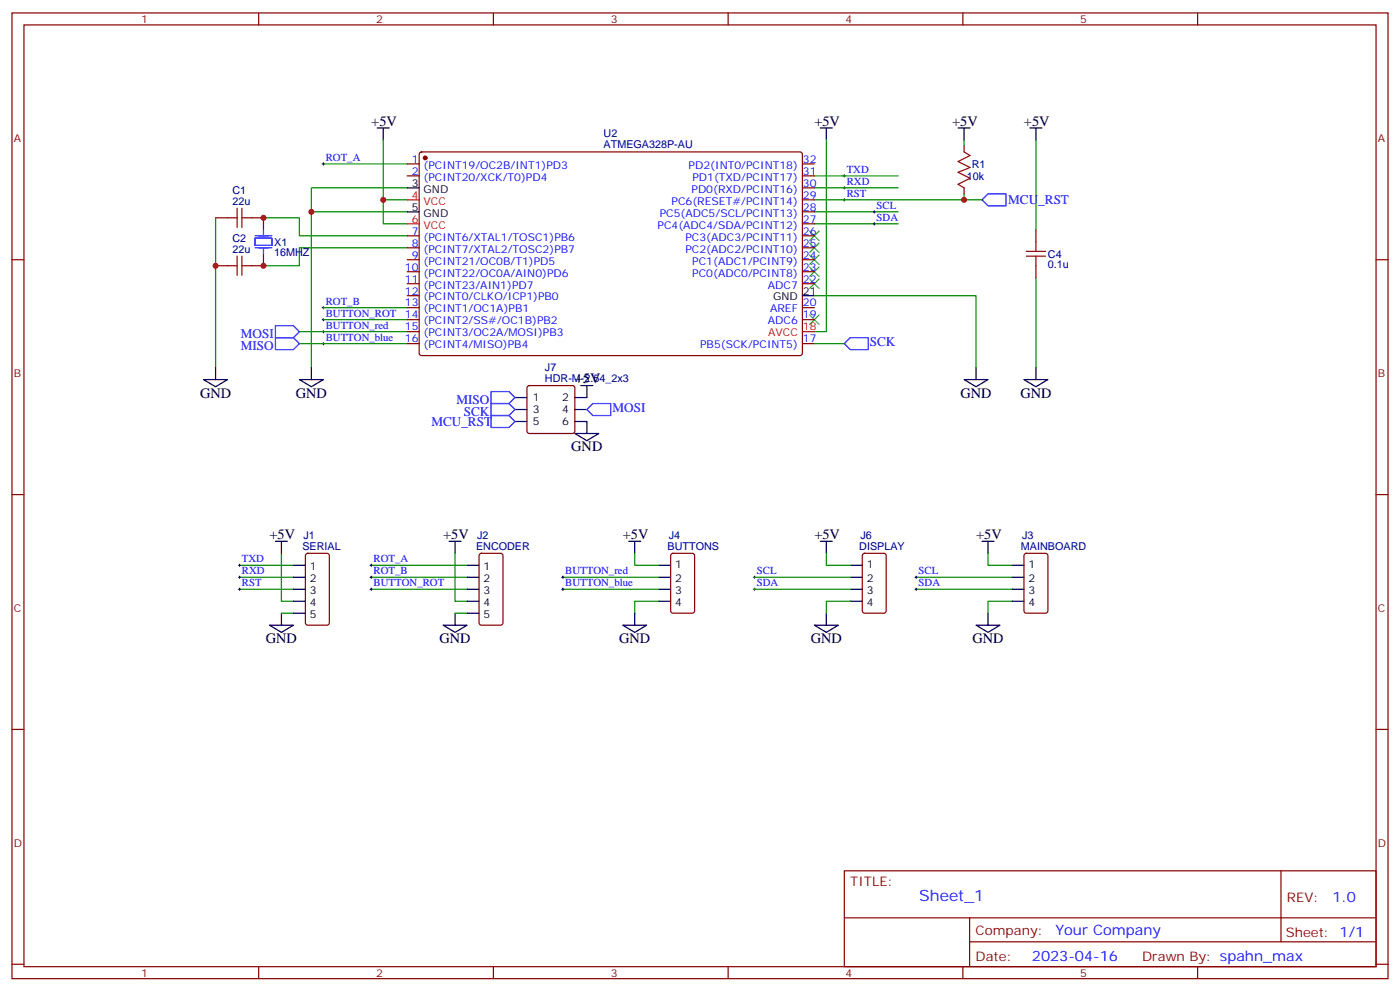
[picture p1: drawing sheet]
<svg xmlns="http://www.w3.org/2000/svg" width="412mm" height="292mm" viewBox="0 0 412 292" stroke-linecap="round" stroke-linejoin="round" font-family="sans-serif">
<g fill="none" stroke="#870000" stroke-width=".35">
<path d="M3.5 3.8h405.4v284.3h-405.4zM7.1 7.3h398.2v277.3h-398.2zM76.2 3.8v3.5M145.3 3.8v3.5M214.5 3.8v3.5M283.6 3.8v3.5M352.8 3.8v3.5M119.9 48.3h3.6M119.9 51.8h3.6M123.7 44.9l.5-.2 111.7 .1 .5 .6-.1 58.9-.6 .4-111.8-.1-.4-.6v-58.6zM236.4 48.3h3.5M236.4 51.8h3.5"/>
<path d="M236.4 58.8h3.5M236.4 55.3h3.5M284 43v1.7M284 55.3v1.8M3.5 76.5h3.6M63.5 64.1h3.5M63.5 78.2h3.5M74.1 64.1h3.5M74.1 78.2h3.5M119.9 76.5h3.6M119.9 69.4h3.6M119.9 73h3.6"/>
<path d="M236.4 76.5h3.5M236.4 69.4h3.5M236.4 73h3.5M236.4 65.9h3.5M236.4 62.4h3.5M305.2 67.7v3.5M305.2 78.2v3.6M405.3 76.5h3.6M119.9 80h3.6M119.9 83.5h3.6M119.9 87.1h3.6M119.9 90.6h3.6"/>
<path d="M119.9 94.1h3.6M119.9 97.6h3.6M236.4 80h3.5M236.4 83.5h3.5M236.4 90.6h3.5M236.4 94.1h3.5M119.9 101.2h3.6M155.5 113.7l.4-.2h12.7l.5 .2 .2 .5v12.7l-.2 .5-.5 .2h-12.7l-.5-.2-.2-.5v-12.7zM236.4 101.2h3.5M3.5 145.6h3.6M405.3 145.6h3.6M90.2 163.1l.5-.2h5.6l.7 .4v20.1l-.4 .6-5.9 .1-.7-.5v-20z"/>
<path d="M141.3 163.1l.5-.2h5.7l.6 .4 .1 20.1-.5 .6-5.9 .1-.6-.5-.1-20zM197.8 163.1l.5-.2h5.6l.7 .4v16.5l-.5 .7-5.8 .1-.7-.5v-16.5zM254.2 163.1l.5-.2h5.6l.7 .4 .1 16.5-.5 .7-5.9 .1-.6-.5-.1-16.5zM301.9 163.1l.4-.2h5.7l.6 .4 .1 16.5-.5 .7-5.9 .1-.6-.5-.1-16.5zM3.5 214.8h3.6M405.3 214.8h3.6M248.7 256.4h156.6v28.2h-156.6zM377.3 256.4v20.9M248.7 270.2h156.5M285.6 277.3h119.6M285.6 270.2v14.2M3.5 283.9h3.6"/>
<path d="M76.2 284.6v3.5M145.3 284.6v3.5M214.5 284.6v3.5M283.6 284.6v3.5M352.8 284.6v3.5M405.3 283.9h3.6"/>
</g>
<g fill="none" stroke="#000" stroke-width=".29">
<path d="M94.9 48.3h.7M95.2 47.9v.7M248.4 58.8h.7M248.4 55.3h.7M248.4 51.8h.7M248.7 51.4v.7M248.7 55v.7M248.7 58.5v.7M257.2 62.4h.7M257.2 65.9h.7M257.5 62v.7M257.5 65.5v.8"/>
<path d="M94.9 97.6h.7M94.9 90.6h.7M94.9 94.1h.7M95.2 90.2v.7M95.2 93.8v.7M95.2 97.3v.7M94.9 101.2h.7M95.2 100.8v.7M70.2 170h.7M70.2 173.5h.7M70.2 166.4h.7M70.6 166.1v.7"/>
<path d="M70.6 169.6v.7M70.6 173.1v.7M109 170h.7M109 173.5h.7M109 166.4h.7M109.4 166.1v.7M109.4 169.6v.7M109.4 173.1v.7M165.5 170h.7M165.5 173.5h.7M165.8 169.6v.7M165.8 173.1v.7"/>
<path d="M221.9 170h.7M221.9 173.5h.7M222.2 169.6v.7M222.2 173.1v.7M269.5 170h.7M269.5 173.5h.7M269.9 169.6v.7M269.9 173.1v.7"/>
</g>
<g fill="none" stroke="#000" stroke-width=".35">
<path d="M111.1 37.7h3.6M112.9 37.7v3.5M241.7 37.7h3.5M243.4 37.7v3.5M282.2 37.7h3.6M284 37.7v3.5M303.4 37.7h3.5M305.2 37.7v3.5M119.9 55.3h3.6M119.9 62.4h3.6M236.4 87.1h3.5M60 111.8h7l-3.5 2.1z"/>
<path d="M63.5 108.2v3.6M88.2 111.8h7l-3.5 2.1zM91.7 108.2v3.6M151.7 117.1h3.5M171.1 113.5h3.5M172.9 113.5v3.6h-3.6M284 111.8h7l-3.5 2.1zM287.5 108.2v3.6M301.6 111.8h7.1l-3.5 2.1zM305.2 108.2v3.6M151.7 120.6h3.5M151.7 124.1h3.5"/>
<path d="M169.3 127.6h7.1l-3.5 2.2zM169.3 120.6h3.6M169.3 124.1h3.6v3.5M81.1 159.4h3.6M82.9 159.4v3.5M132.3 159.4h3.5M134.1 159.4v3.5M185.2 159.4h3.5M187 159.4v3.5M241.7 159.4h3.5M243.4 159.4v3.5M289.3 159.4h3.5"/>
<path d="M291 159.4v3.5M86.4 166.4h3.6M86.4 170h3.6M86.4 173.5h3.6M86.4 177h3.6M137.6 166.4h3.5M137.6 170h3.5M137.6 173.5h3.5M137.6 177h3.5M194 166.4h3.6M194 170h3.6M194 173.5h3.6"/>
<path d="M194 177h3.6M250.5 166.4h3.5M250.5 170h3.5M250.5 173.5h3.5M250.5 177h3.5M298.1 166.4h3.5M298.1 170h3.5M298.1 173.5h3.5M298.1 177h3.5M79.4 184.1h7l-3.5 2.1zM82.9 180.6v3.5M86.4 180.6h3.6"/>
<path d="M130.5 184.1h7.1l-3.5 2.1zM134.1 180.6v3.5M137.6 180.6h3.5M183.4 184.1h7.1l-3.5 2.1zM187 180.6v3.5M239.9 184.1h7l-3.5 2.1zM243.4 180.6v3.5M287.5 184.1h7.1l-3.6 2.1zM291 180.6v3.5"/>
</g>
<g fill="none" stroke="#008700" stroke-width=".35">
<path d="M95.2 48.3h24.7M112.9 41.2v17.6h7M112.9 58.8v7.1h7M119.9 55.3h-28.2v52.9M239.9 51.8h24.7M239.9 55.3h24.7M243.4 41.2v56.4h-3.5M284 57.1v1.7h-44.1M284 41.2v1.8M284 58.8h5.3M305.2 41.2v26.5M63.5 64.1v44.1"/>
<path d="M77.6 64.1h10.6v5.3h31.7M91.7 62.4h28.2M119.9 73h-31.7v5.2h-10.6M239.9 65.9h24.7M239.9 62.4h24.7M88.2 97.6h31.7M95.2 90.6h24.7M95.2 94.1h24.7M239.9 87.1h47.6v21.1M305.2 81.8v26.4M88.2 101.2h31.7M239.9 101.2h8.8"/>
<path d="M70.6 170h15.8M70.6 173.5h15.8M70.6 166.4h15.8M82.9 162.9v14.1h3.5M109.4 170h28.2M109.4 173.5h28.2M109.4 166.4h28.2M134.1 162.9v14.1h3.5M165.8 173.5h28.2M165.8 170h28.2M187 162.9v3.5h7M194 177h-7v3.6"/>
<path d="M222.2 173.5h28.3M222.2 170h28.3M243.4 162.9v3.5h7.1M250.5 177h-7.1v3.6M269.9 173.5h28.2M269.9 170h28.2M291 162.9v3.5h7.1M298.1 177h-7.1v3.6M82.9 180.6h3.5M134.1 180.6h3.5"/>
</g>
<path d="M238.5 78.6l2.8 2.8M238.5 75.1l2.8 2.8M238.5 71.5l2.8 2.9M238.5 68l2.8 2.8M241.3 78.6l-2.8 2.8M241.3 75.1l-2.8 2.8M241.3 71.5l-2.8 2.9M241.3 68l-2.8 2.8M238.5 92.7l2.8 2.8M238.5 82.1l2.8 2.8M241.3 92.7l-2.8 2.8M241.3 82.1l-2.8 2.8" fill="none" stroke="#3c3" stroke-width=".35"/>
<g fill="none" stroke="#a10000" stroke-width=".35">
<path d="M284 44.7l1.8 1.1-3.6 1.8 3.6 1.7-3.6 1.4 3.6 1.8-3.6 1.8 1.8 1M67 64.1h2.8M67 78.2h2.8M69.8 61.3v5.7M69.8 75.4v5.7M71.3 64.1h2.8M71.3 61.3v5.7M71.3 75.4v5.7M71.3 78.2h2.8M302.3 74h5.7M302.3 75.4h5.7M305.2 71.2v2.8"/>
<path d="M305.2 75.4v2.8"/>
</g>
<circle cx="125.2" cy="46.5" r=".53" fill="#870000" stroke="#870000" stroke-width=".35"/>
<path d="M119.9 58.8h3.6M119.9 65.9h3.6M236.4 97.6h3.5" fill="none" stroke="#f00" stroke-width=".35"/>
<path d="M77.6 64.1v3.6M77.6 74.7v3.5" fill="none" stroke="#900" stroke-width=".35"/>
<g fill="none" stroke="#00f" stroke-width=".35">
<path d="M291 57.1h5.3v3.5h-5.3l-1.7-1.8zM75.1 70.1h5v2.1h-5zM75.1 69.4h5M75.1 73h5M77.6 67.7v1.7M77.6 73v1.7M81.1 99.4h5.3l1.8 1.8-1.8 1.7h-5.3zM81.1 95.9h5.3l1.8 1.7-1.8 1.8h-5.3zM144.6 118.8h5.3l1.8 1.8-1.8 1.7h-5.3zM144.6 115.3h5.3l1.8 1.8-1.8 1.7h-5.3zM248.7 101.2l1.8-1.8h5.3v3.5h-5.3zM144.6 122.3h5.3l1.8 1.8-1.8 1.8h-5.3z"/>
<path d="M172.9 120.6l1.7-1.8h5.3v3.5h-5.3z"/>
</g>
<g fill="#c00">
<circle cx="91.7" cy="62.4" r=".88"/>
<circle cx="77.6" cy="78.2" r=".88"/>
<circle cx="77.6" cy="64.1" r=".88"/>
<circle cx="63.5" cy="78.2" r=".88"/>
<circle cx="112.9" cy="58.8" r=".88"/>
<circle cx="284" cy="58.8" r=".88"/>
</g>
<text font-size="4.6" fill="#00f" x="270.8" y="265.4">Sheet_1</text>
<g font-size="4.2">
<text x="109.4" y="37">+5V</text>
<text x="239.9" y="37">+5V</text>
<text x="280.5" y="37">+5V</text>
<text x="301.6" y="37">+5V</text>
<text x="169.3" y="112.8">+5V</text>
<text x="58.9" y="117.1">GND</text>
<text x="87.1" y="117.1">GND</text>
<text x="282.9" y="117.1">GND</text>
<text x="300.6" y="117.1">GND</text>
<text x="168.3" y="132.9">GND</text>
<text x="79.4" y="158.7">+5V</text>
<text x="130.5" y="158.7">+5V</text>
<text x="183.4" y="158.7">+5V</text>
<text x="239.9" y="158.7">+5V</text>
<text x="287.5" y="158.7">+5V</text>
<text x="78.3" y="189.4">GND</text>
<text x="129.5" y="189.4">GND</text>
<text x="182.4" y="189.4">GND</text>
<text x="238.8" y="189.4">GND</text>
<text x="286.5" y="189.4">GND</text>
</g>
<g font-size="4.2" fill="#00f">
<text x="392.5" y="265.7">1.0</text>
<text x="310.9" y="275.2">Your Company</text>
<text x="304" y="283">2023-04-16</text>
</g>
<g font-size="3.9" fill="#00f">
<text x="297" y="60.1">MCU_RST</text>
<text x="70.9" y="99.4">MOSI</text>
<text x="256.2" y="102">SCK</text>
<text x="70.9" y="102.9">MISO</text>
<text x="134.4" y="118.8">MISO</text>
<text x="127.1" y="125.4">MCU_RST</text>
<text x="136.6" y="122.3">SCK</text>
<text x="180.4" y="121.3">MOSI</text>
</g>
<g font-size="3.9" fill="#800">
<text x="250.5" y="261">TITLE:</text>
<text x="379.1" y="265.7">REV:</text>
<text x="287.4" y="275.2">Company:</text>
<text x="378.7" y="275.8">Sheet: 1/1</text>
<text x="287.4" y="282.9">Date:</text>
<text x="336.4" y="282.9">Drawn By: spahn_max</text>
</g>
<g font-size="3.2" fill="#800">
<text x="41.6" y="6.8">1</text>
<text x="110.8" y="6.8">2</text>
<text x="179.9" y="6.8">3</text>
<text x="249.1" y="6.8">4</text>
<text x="318.2" y="6.8">5</text>
<text x="4.1" y="41.9">A</text>
<text x="405.9" y="41.9">A</text>
<text x="4.1" y="111.1">B</text>
<text x="405.9" y="111.1">B</text>
<text x="4.1" y="180.2">C</text>
<text x="405.9" y="180.2">C</text>
<text x="4.1" y="249.3">D</text>
<text x="405.9" y="249.3">D</text>
<text x="41.6" y="287.6">1</text>
<text x="110.8" y="287.6">2</text>
<text x="179.9" y="287.6">3</text>
<text x="249.1" y="287.6">4</text>
<text x="318.2" y="287.6">5</text>
</g>
<g font-size="3.2" fill="#000080">
<text x="177.8" y="40.4">U2</text>
<text x="177.8" y="43.6">ATMEGA328P-AU</text>
<text x="284.8" y="52.9">10k</text>
<text x="286.3" y="49.4">R1</text>
<text x="68.4" y="57.2">C1</text>
<text x="68.4" y="60.3">22u</text>
<text x="68.4" y="71.3">C2</text>
<text x="68.4" y="74.4">22u</text>
<text x="80.8" y="75.5">16MHZ</text>
<text x="80.8" y="72.3">X1</text>
<text x="308.7" y="75.9">C4</text>
<text x="308.7" y="79">0.1u</text>
<text x="160.5" y="112.5">HDR-M-2.54_2x3</text>
<text x="160.5" y="109.3">J7</text>
<text x="89.1" y="161.9">SERIAL</text>
<text x="89.4" y="158.7">J1</text>
<text x="140.2" y="161.9">ENCODER</text>
<text x="140.6" y="158.7">J2</text>
<text x="196.7" y="161.9">BUTTONS</text>
<text x="197" y="158.7">J4</text>
<text x="253.1" y="161.9">DISPLAY</text>
<text x="253.5" y="158.7">J6</text>
<text x="300.7" y="161.9">MAINBOARD</text>
<text x="301.1" y="158.7">J3</text>
</g>
<g font-size="3.2" fill="#00f">
<text x="96" y="47.4">ROT_A</text>
<text x="121.3" y="47.9">1</text>
<text x="236.5" y="47.9">32</text>
<text x="121.3" y="51.4">2</text>
<text x="124.8" y="49.7">(PCINT19/OC2B/INT1)PD3</text>
<text x="124.8" y="53.2">(PCINT20/XCK/T0)PD4</text>
<text x="202.8" y="49.7">PD2(INT0/PCINT18)</text>
<text x="204" y="53.2">PD1(TXD/PCINT17)</text>
<text x="236.5" y="51.4">31</text>
<text x="249.4" y="50.9">TXD</text>
<text x="203.7" y="56.7">PD0(RXD/PCINT16)</text>
<text x="236.5" y="58.5">29</text>
<text x="236.5" y="55">30</text>
<text x="249.4" y="58">RST</text>
<text x="249.4" y="54.4">RXD</text>
<text x="194.3" y="63.8">PC5(ADC5/SCL/PCINT13)</text>
<text x="197.8" y="60.3">PC6(RESET#/PCINT14)</text>
<text x="236.5" y="65.5">27</text>
<text x="236.5" y="62">28</text>
<text x="258.2" y="61.5">SCL</text>
<text x="258.2" y="65">SDA</text>
<text x="121.3" y="69.1">7</text>
<text x="124.8" y="70.8">(PCINT6/XTAL1/TOSC1)PB6</text>
<text x="193.7" y="67.3">PC4(ADC4/SDA/PCINT12)</text>
<text x="201.9" y="70.8">PC3(ADC3/PCINT11)</text>
<text x="236.5" y="69.1">26</text>
<text x="121.3" y="72.6">8</text>
<text x="121.3" y="76.1">9</text>
<text x="124.8" y="74.4">(PCINT7/XTAL2/TOSC2)PB7</text>
<text x="124.8" y="77.9">(PCINT21/OC0B/T1)PD5</text>
<text x="201.9" y="74.4">PC2(ADC2/PCINT10)</text>
<text x="203.9" y="77.9">PC1(ADC1/PCINT9)</text>
<text x="236.5" y="76.1">24</text>
<text x="236.5" y="72.6">25</text>
<text x="119.3" y="79.7">10</text>
<text x="119.3" y="83.2">11</text>
<text x="124.8" y="81.4">(PCINT22/OC0A/AIN0)PD6</text>
<text x="203.9" y="81.4">PC0(ADC0/PCINT8)</text>
<text x="236.5" y="83.2">22</text>
<text x="236.5" y="79.7">23</text>
<text x="96" y="89.7">ROT_B</text>
<text x="119.3" y="86.7">12</text>
<text x="124.8" y="84.9">(PCINT23/AIN1)PD7</text>
<text x="124.8" y="88.5">(PCINT0/CLKO/ICP1)PB0</text>
<text x="226.2" y="84.9">ADC7</text>
<text x="96" y="93.2">BUTTON_ROT</text>
<text x="119.3" y="90.2">13</text>
<text x="119.3" y="93.8">14</text>
<text x="124.8" y="92">(PCINT1/OC1A)PB1</text>
<text x="124.8" y="95.5">(PCINT2/SS#/OC1B)PB2</text>
<text x="226.2" y="95.5">ADC6</text>
<text x="226.9" y="92">AREF</text>
<text x="236.5" y="93.8">19</text>
<text x="236.5" y="90.2">20</text>
<text x="96" y="96.8">BUTTON_red</text>
<text x="96" y="100.3">BUTTON_blue</text>
<text x="119.3" y="97.3">15</text>
<text x="119.3" y="100.8">16</text>
<text x="124.8" y="99.1">(PCINT3/OC2A/MOSI)PB3</text>
<text x="236.5" y="100.8">17</text>
<text x="124.8" y="102.6">(PCINT4/MISO)PB4</text>
<text x="206.2" y="102.6">PB5(SCK/PCINT5)</text>
<text x="71.3" y="165.6">TXD</text>
<text x="110.1" y="165.6">ROT_A</text>
<text x="71.3" y="169.1">RXD</text>
<text x="71.3" y="172.6">RST</text>
<text x="110.1" y="172.6">BUTTON_ROT</text>
<text x="110.1" y="169.1">ROT_B</text>
<text x="166.5" y="169.1">BUTTON_red</text>
<text x="166.5" y="172.6">BUTTON_blue</text>
<text x="223" y="169.1">SCL</text>
<text x="223" y="172.6">SDA</text>
<text x="270.6" y="172.6">SDA</text>
<text x="270.6" y="169.1">SCL</text>
</g>
<g font-size="3.2">
<text x="121.3" y="55">3</text>
<text x="124.8" y="56.7">GND</text>
<text x="121.3" y="62">5</text>
<text x="124.8" y="63.8">GND</text>
<text x="227.8" y="88.5">GND</text>
<text x="236.5" y="86.7">21</text>
<text x="157" y="118.1">1</text>
<text x="165.6" y="118.1">2</text>
<text x="157" y="121.6">3</text>
<text x="157" y="125.2">5</text>
<text x="165.6" y="121.6">4</text>
<text x="165.6" y="125.2">6</text>
<text x="91.3" y="167.9">1</text>
<text x="142.4" y="167.9">1</text>
<text x="198.9" y="167.1">1</text>
<text x="255.3" y="167.1">1</text>
<text x="302.9" y="167.1">1</text>
<text x="91.3" y="171.4">2</text>
<text x="142.4" y="171.4">2</text>
<text x="198.9" y="171.4">2</text>
<text x="255.3" y="171.4">2</text>
<text x="302.9" y="171.4">2</text>
<text x="91.3" y="174.9">3</text>
<text x="91.3" y="178.4">4</text>
<text x="142.4" y="174.9">3</text>
<text x="142.4" y="178.4">4</text>
<text x="198.9" y="174.9">3</text>
<text x="198.9" y="178.4">4</text>
<text x="255.3" y="174.9">3</text>
<text x="255.3" y="178.4">4</text>
<text x="302.9" y="174.9">3</text>
<text x="302.9" y="178.4">4</text>
<text x="91.3" y="182">5</text>
<text x="142.4" y="182">5</text>
</g>
<g font-size="3.2" fill="#f00">
<text x="121.3" y="58.5">4</text>
<text x="121.3" y="65.5">6</text>
<text x="124.8" y="60.3">VCC</text>
<text x="124.8" y="67.3">VCC</text>
<text x="226.3" y="99.1">AVCC</text>
<text x="236.5" y="97.3">18</text>
</g>
</svg>
